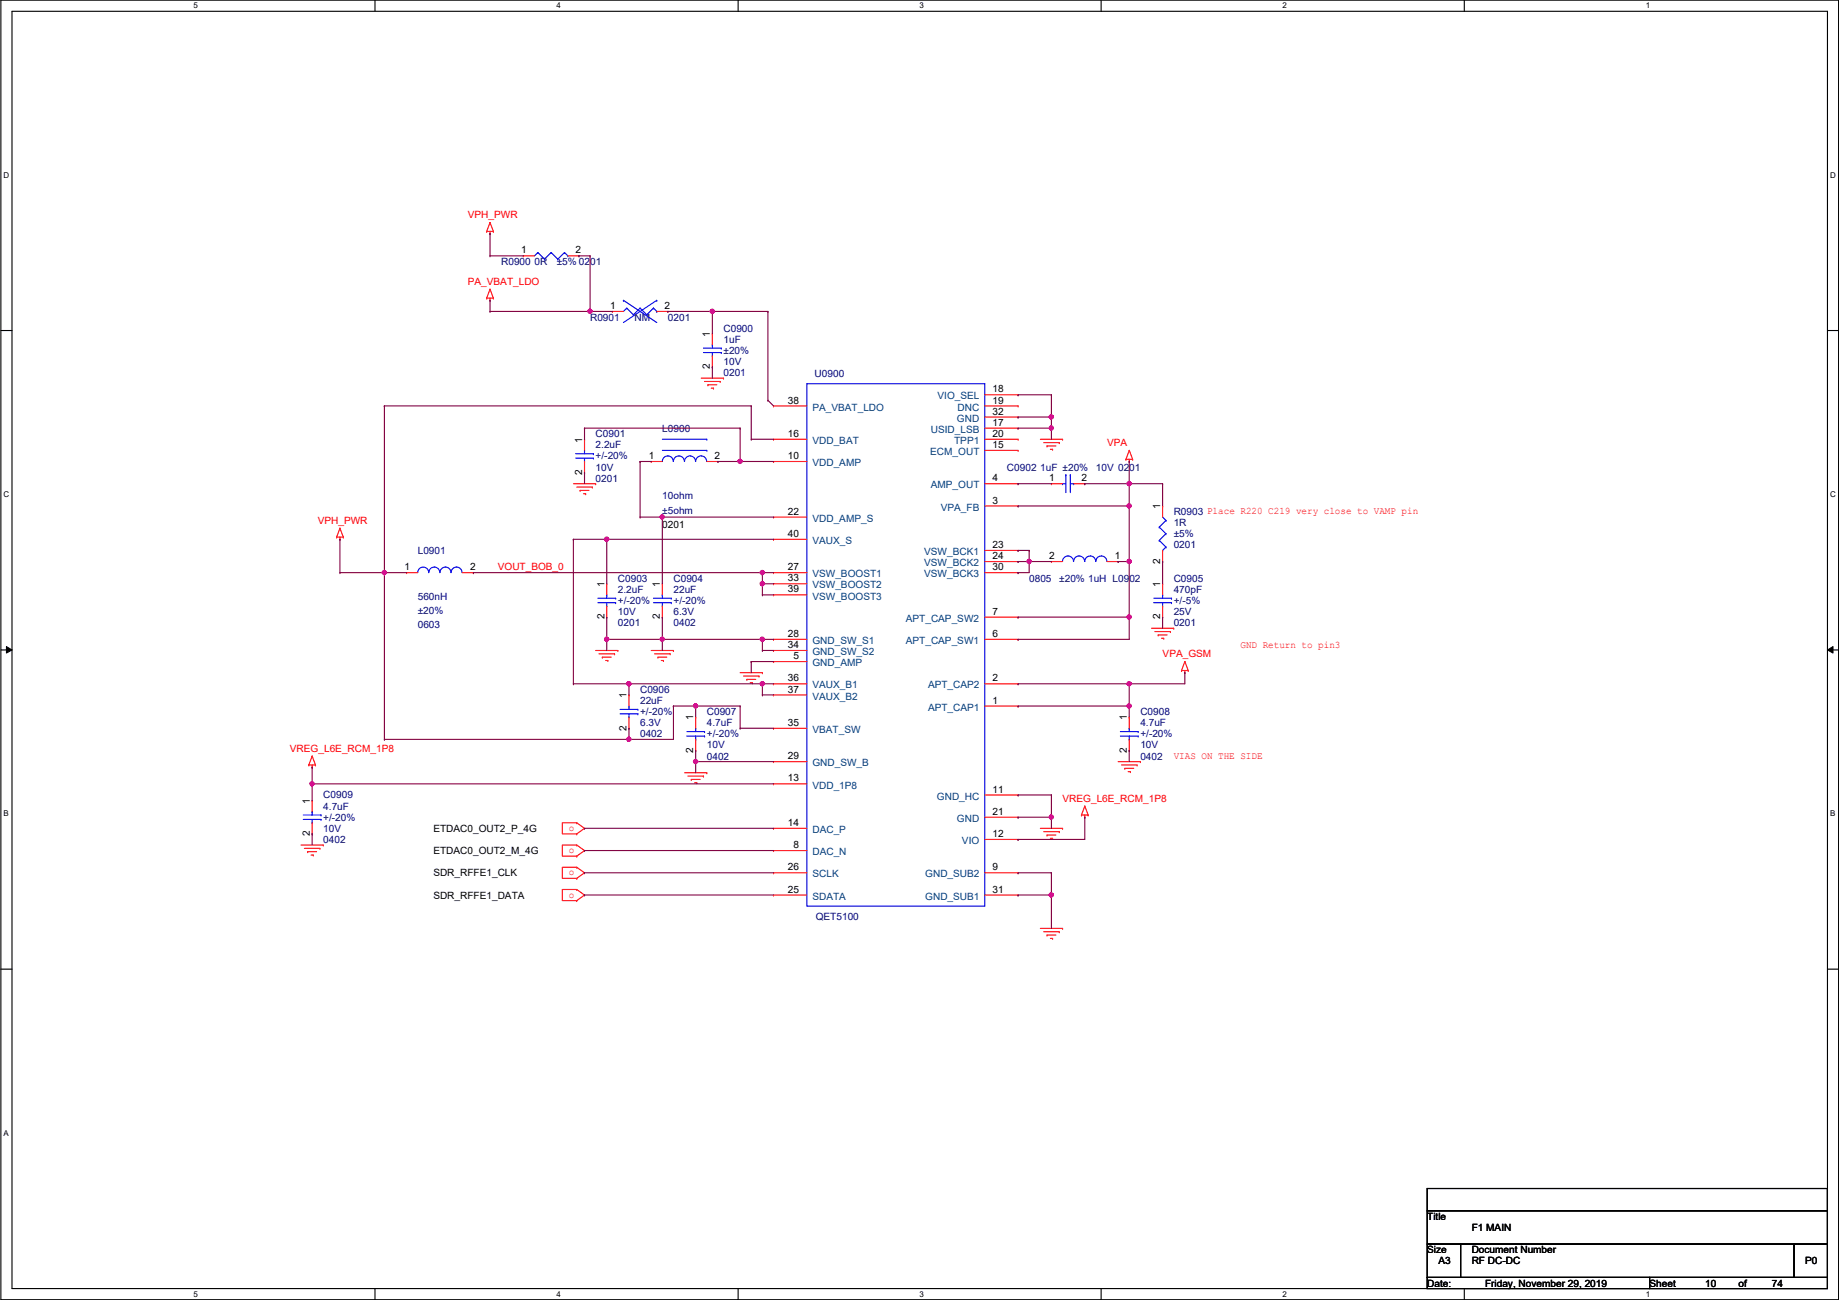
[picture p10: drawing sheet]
<svg xmlns="http://www.w3.org/2000/svg" width="420mm" height="297mm" viewBox="0 0 420 297" stroke-linecap="round" stroke-linejoin="round" font-family="sans-serif">
<path d="M.2 0h419.9v297h-419.9zM2.7 2.6h414.8v291.8h-414.8z" fill="none" stroke="#000" stroke-width=".25"/>
<g fill="#fff">
<path d="M44.2 .3h1v2h-1z"/>
<path d="M44.2 294.7h1v2h-1z"/>
</g>
<path d="M85.7 0v2.6M85.7 294.4v2.6" fill="none" stroke="#000" stroke-width=".25"/>
<g fill="#fff">
<path d="M127.1 .3h1v2h-1z"/>
<path d="M127.1 294.7h1v2h-1z"/>
</g>
<path d="M168.6 0v2.6M168.6 294.4v2.6" fill="none" stroke="#000" stroke-width=".25"/>
<g fill="#fff">
<path d="M210.1 .3h1v2h-1z"/>
<path d="M210.1 294.7h1v2h-1z"/>
</g>
<path d="M251.6 0v2.6M251.6 294.4v2.6" fill="none" stroke="#000" stroke-width=".25"/>
<g fill="#fff">
<path d="M293 .3h1v2h-1z"/>
<path d="M293 294.7h1v2h-1z"/>
</g>
<path d="M334.5 0v2.6M334.5 294.4v2.6" fill="none" stroke="#000" stroke-width=".25"/>
<g fill="#fff">
<path d="M376 .3h1v2h-1z"/>
<path d="M376 294.7h1v2h-1z"/>
<path d="M.8 39h1.3v2h-1.3z"/>
<path d="M418.2 39h1.2v2h-1.2z"/>
<path d="M.8 112h1.3v2h-1.3z"/>
<path d="M418.2 112h1.2v2h-1.2z"/>
</g>
<path d="M.2 75.5h2.5M417.5 75.5h2.6" fill="none" stroke="#000" stroke-width=".25"/>
<g fill="#fff">
<path d="M.8 185h1.2v1.9h-1.2z"/>
<path d="M418.2 185h1.1v1.9h-1.1z"/>
</g>
<path d="M.2 148.5h2.5M417.5 148.5h2.6" fill="none" stroke="#000" stroke-width=".25"/>
<path d="M1.5 147.7l1.2 .8-1.2 .7zM417.5 148.5l1.3-.8v1.5z" fill="#000"/>
<path d="M1.5 147.7l1.2 .8-1.2 .7zM417.5 148.5l1.3-.8v1.5z" fill="none" stroke="#000" stroke-width=".23"/>
<path d="M.8 257.9h1.2v2h-1.2z" fill="#fff"/>
<path d="M.2 221.4h2.5M417.5 221.4h2.6M326.1 271.6h91.4v5h-91.4zM326.1 276.6h91.4v7.7h-91.4zM326.1 284.3h7.6v7.6h-7.6zM326.1 291.9h50.8v2.5h-50.8zM333.7 284.3h76.2v7.6h-76.2zM376.9 291.9h40.6v2.5h-40.6zM409.9 284.3h7.6v7.6h-7.6z" fill="none" stroke="#000" stroke-width=".25"/>
<g fill="none" stroke="#f00" stroke-width=".25">
<path d="M111.2 52.9h.1M111.2 52.9h1.5M112 53.4h.1M112 50.8h.1M112 52.9v.5M112 50.8l.7 2.1M112 50.8l-.8 2.1M112.7 52.9h.1M119.6 58.5h.1M119.6 58.5h2.5M129.7 58.5h2.6M132.3 58.5h.1"/>
<path d="M111.2 68.1h.1M111.2 68.1h1.5M112 68.6h.1M112 66.1h.1M112 68.1v.5M112 66.1l.7 2M112 66.1l-.8 2M112.7 68.1h.1M139.9 71.2h.1M139.9 71.2h2.5M150.1 71.2h2.5M152.6 71.2h.1"/>
<path d="M162.8 76.2h.1M162.8 76.2v2.6M160.2 86.4h5.1M161 87.2h3.5M161.7 87.9h.1M161.7 87.9h2.1M162.5 88.7h.5M162.8 83.9h.1M162.8 81.3v2.6M163 88.7h.1M164.5 87.2h.1M165.3 86.4h.1"/>
<path d="M176.7 92.8h.1M176.7 92.8h7.6M225 95.3h7.6M225 92.8h7.6M225 90.2h7.6M225 97.8h7.6M232.6 95.3h.1M232.6 92.8h.1M232.6 90.2h.1M232.6 97.8h.1M131 110.5h5.1M131.8 111.3h3.5"/>
<path d="M132.5 112.1h.1M132.5 112.1h2.1M133.3 112.8h.5M133.5 108h.1M133.5 105.4v2.6M133.5 100.4h.1M133.5 100.4v2.5M133.8 112.8h.1M135.3 111.3h.1M136.1 110.5h.1M148.8 105.4h.1M148.8 105.4h2.5"/>
<path d="M161.5 105.4h2.5M164 105.4h.1M176.7 118.1h.1M176.7 118.1h7.6M176.7 105.5h.1M176.7 105.5h7.6M176.7 100.4h.1M176.7 100.4h7.6M225 115.6h7.6M225 110.5h7.6M225 100.4h7.6M225 102.9h7.6"/>
<path d="M232.6 115.6h.1M232.6 110.5h.1M232.6 100.4h.1M232.6 102.9h.1M237.7 100.4h5.1M238.5 101.1h3.5M239.2 101.9h.1M239.2 101.9h2M240 102.7h.5M240.2 110.5h.1M240.2 110.5h2.6M240.5 102.7h.1"/>
<path d="M242 101.1h.1M242.8 100.4h.1M245.3 110.5h2.5M247.8 110.5h.1M257.2 104.9h.1M257.2 104.9h1.6M258 105.5h.1M258 102.9h.1M258 104.9v.6M258 102.9l.8 2M258 102.9l-.8 2M258.8 104.9h.1"/>
<path d="M265.6 115.6h.1M265.6 115.6v2.5M76.9 122.7h.1M76.9 122.7h1.5M77.7 123.2h.1M77.7 120.7h.1M77.7 122.7v.5M77.7 120.7l.7 2M77.7 120.7l-.8 2M78.4 122.7h.1M92.9 130.8h.1M92.9 130.8h2.5"/>
<path d="M105.6 130.8h2.5M108.1 130.8h.1M138.6 138.5v2.5M138.6 133.4h.1M138.6 133.4v2.5M151.3 138.5v2.5M151.3 133.4h.1M151.3 133.4v2.5M176.7 135.9h.1M176.7 135.9h7.6M176.7 123.2h.1M176.7 123.2h7.6"/>
<path d="M176.7 133.4h.1M176.7 133.4h7.6M176.7 130.8h.1M176.7 130.8h7.6M225 125.8h7.6M225 130.8h7.6M225 128.3h7.6M232.6 125.8h.1M232.6 130.8h.1M232.6 128.3h.1M240.2 128.3h.1M240.2 128.3h2.6"/>
<path d="M252.9 128.3h2.6M255.5 128.3h.1M265.6 128.3h.1M265.6 125.8v2.5M265.6 138.5v2.5M265.6 133.4h.1M265.6 133.4v2.5M136.1 148.6h5.1M136.9 149.4h3.5M137.6 150.2h.1M137.6 150.2h2M138.4 150.9h.5"/>
<path d="M138.6 141h.1M138.9 150.9h.1M140.4 149.4h.1M141.2 148.6h.1M143.7 158.8h.1M143.7 158.8v2.5M148.8 148.6h5.1M149.6 149.4h3.5M150.3 150.2h.1M150.3 150.2h2M151.1 150.9h.5M151.3 141h.1"/>
<path d="M151.6 150.9h.1M153.1 149.4h.1M153.9 148.6h.1M169.1 153.7h5.1M169.9 154.5h3.5M170.6 155.2h.1M170.6 155.2h2.1M171.4 156h.5M171.9 156h.1M173.4 154.5h.1M174.2 153.7h.1M176.7 146.1h.1"/>
<path d="M176.7 146.1h7.6M176.7 158.8h.1M176.7 158.8h7.6M176.7 148.6h.1M176.7 148.6h7.6M176.7 151.2h.1M176.7 151.2h7.6M176.7 156.2h.1M176.7 156.2h7.6M225 141h7.6M225 146.1h7.6M225 156.2h7.6"/>
<path d="M232.6 141h.1M232.6 146.1h.1M232.6 156.2h.1M263.1 143.6h5.1M263.8 144.3h3.6M264.6 145.1h.1M264.6 145.1h2M265.4 145.8h.5M265.6 141h.1M265.9 145.8h.1M267.4 144.3h.1M268.2 143.6h.1"/>
<path d="M269.9 153.2h.1M269.9 153.2h1.6M270.7 153.7h.1M270.7 151.2h.1M270.7 153.2v.5M270.7 151.2l.8 2M270.7 151.2l-.8 2M271.5 153.2h.1M70.6 174.8h.1M70.6 174.8h1.5M71.3 175.3h.1M71.3 172.8h.1"/>
<path d="M71.3 174.8v.5M71.3 172.8l.8 2M71.3 172.8l-.7 2M72.1 174.8h.1M143.7 166.4h.1M143.7 163.9v2.5M156.4 176.6h5.1M157.2 177.3h3.5M157.9 178.1h.1M157.9 178.1h2.1M158.7 178.9h.5M158.9 171.5h.1"/>
<path d="M158.9 168.9v2.6M158.9 163.9h.1M158.9 163.9v2.5M159.2 178.9h.1M160.7 177.3h.1M161.5 176.6h.1M176.7 166.4h.1M176.7 166.4h7.6M176.7 174h.1M176.7 174h7.6M176.7 179.1h.1M176.7 179.1h7.6"/>
<path d="M225 161.3h7.6M232.6 161.3h.1M255.5 174h5M256.2 174.8h3.6M257 175.6h.1M257 175.6h2M257.8 176.3h.5M258 171.5h.1M258 168.9v2.6M258 163.9h.1M258 163.9v2.5M258.3 176.3h.1"/>
<path d="M259.8 174.8h.1M260.5 174h.1M68.8 193.1h5.1M69.5 193.8h3.6M70.3 194.6h.1M70.3 194.6h2M71.1 195.4h.5M71.3 190.5h.1M71.3 188v2.5M71.3 182.9h.1M71.3 182.9v2.6M71.6 195.4h.1"/>
<path d="M73.1 193.8h.1M73.9 193.1h.1M131.8 198.2h.1M131.8 198.2h-3.3v2.5h3.3M131.8 198.2l1.7 1.2-1.7 1.3M131.8 193.1h.1M131.8 195.6h.1M131.8 193.1h-3.3v2.5h3.3M131.8 193.1l1.7 1.3-1.7 1.2M131.8 188h.1M131.8 190.5h.1M131.8 188h-3.3v2.5h3.3"/>
<path d="M131.8 188l1.7 1.3-1.7 1.2M176.7 189.3h.1M176.7 189.3h7.6M176.7 194.3h.1M176.7 194.3h7.6M176.7 199.4h.1M176.7 199.4h7.6M225 199.4h7.6M225 186.7h7.6M225 191.8h7.6M225 181.6h7.6M232.6 199.4h.1"/>
<path d="M232.6 186.7h.1M232.6 191.8h.1M232.6 181.6h.1M237.7 189.3h5.1M238.4 190h3.6M239.2 190.8h.1M239.2 190.8h2M240 191.6h.5M240.5 191.6h.1M242 190h.1M242.8 189.3h.1M247.1 186.2h.1"/>
<path d="M247.1 186.2h1.5M247.8 186.7h.1M247.8 184.2h.1M247.8 186.2v.5M247.8 184.2l.8 2M247.8 184.2l-.7 2M248.6 186.2h.1M131.8 203.2h.1M131.8 205.8h.1M131.8 203.2h-3.3v2.6h3.3M131.8 203.2l1.7 1.3-1.7 1.3M131.8 200.7h.1"/>
<path d="M176.7 204.5h.1M176.7 204.5h7.6M225 204.5h7.6M232.6 204.5h.1M237.7 212.1h5.1M238.4 212.9h3.6M239.2 213.7h.1M239.2 213.7h2M240 214.4h.5M240.5 214.4h.1M242 212.9h.1M242.8 212.1h.1"/>
</g>
<g fill="none" stroke="#00f" stroke-width=".25">
<path d="M122.9 57.7h.1M122.9 57.7l-.8 .8M122.9 57.7l1.5 1.5M124.4 59.2h.1M125.9 57.7h.1M125.9 57.7l-1.5 1.5M125.9 57.7l1.5 1.5M127.4 59.2h.1M129 57.7h.1M129 57.7l-1.6 1.5M129 57.7l.7 .8M129.7 58.5h.1"/>
<path d="M142.4 68.6h.1M142.4 68.6l7.7 5.1M143.2 70.4h.1M143.2 70.4l-.8 .8M143.2 70.4l1.5 1.5M144.7 71.9h.1M146.2 70.4h.1M146.2 70.4l-1.5 1.5M146.2 70.4l1.6 1.5M147.8 71.9h.1M149.3 70.4h.1M149.3 70.4l-1.5 1.5"/>
<path d="M149.3 70.4l.8 .8M150.1 71.2h.1M150.1 68.6h.1M150.1 68.6l-7.7 5.1M160.7 79.5h4.1M162.8 78.8h.1M162.8 78.8v.7M164.8 79.5h.1M160.7 80.6h4.1M162.8 81.3h.1M162.8 80.6v.7M164.8 80.6h.1"/>
<path d="M184.3 87.7h40.7v119.3h-40.7zM131.5 103.7h4.1M131.5 104.7h4.1M133.5 102.9h.1M133.5 105.4h.1M133.5 102.9v.8M133.5 104.7v.7M135.6 103.7h.1M135.6 104.7h.1M151.3 105.4a1.25 1.25 0 0 1 1.3-1.2 1.25 1.25 0 0 1 1.2 1.2M151.3 102.9h10.2M151.3 100.4h10.2"/>
<path d="M153.9 105.4a1.25 1.25 0 0 1 1.2-1.2 1.25 1.25 0 0 1 1.3 1.2 1.27 1.27 0 0 1 1.2-1.2 1.27 1.27 0 0 1 1.3 1.2M158.9 105.4a1.25 1.25 0 0 1 1.3-1.2 1.25 1.25 0 0 1 1.2 1.2M161.5 102.9h.1M161.5 100.4h.1M242.8 110.5h.1M242.8 110.5h.7M243.5 108.5h.1M243.5 108.5v4.1M244.5 108.5h.1M244.5 108.5v4.1M244.5 110.5h.8M245.3 110.5h.1"/>
<path d="M265.6 118.1l.8 .8M266.4 118.9h.1M266.4 118.9l-1.5 1.5M95.4 130.8a1.25 1.25 0 0 1 1.3-1.2 1.25 1.25 0 0 1 1.2 1.2M98 130.8a1.25 1.25 0 0 1 1.2-1.2 1.25 1.25 0 0 1 1.3 1.2M100.5 130.8a1.25 1.25 0 0 1 1.3-1.2 1.25 1.25 0 0 1 1.2 1.2 1.27 1.27 0 0 1 1.3-1.2 1.27 1.27 0 0 1 1.3 1.2M136.6 136.7h4.1M136.6 137.7h4.1M138.6 135.9h.1M138.6 138.5h.1M138.6 135.9v.8M138.6 137.7v.8"/>
<path d="M140.7 136.7h.1M140.7 137.7h.1M149.3 136.7h4.1M149.3 137.7h4.1M151.3 135.9h.1M151.3 138.5h.1M151.3 135.9v.8M151.3 137.7v.8M153.4 136.7h.1M153.4 137.7h.1M242.8 128.3a1.25 1.25 0 0 1 1.2-1.3 1.25 1.25 0 0 1 1.3 1.3M245.3 128.3a1.25 1.25 0 0 1 1.2-1.3 1.25 1.25 0 0 1 1.3 1.3"/>
<path d="M247.8 128.3a1.25 1.25 0 0 1 1.3-1.3 1.25 1.25 0 0 1 1.2 1.3M250.4 128.3a1.25 1.25 0 0 1 1.2-1.3 1.25 1.25 0 0 1 1.3 1.3M263.6 136.7h4.1M263.6 137.7h4.1M264.9 120.4h.1M264.9 123.5h.1M264.9 120.4l1.5 1.6M264.9 123.5l1.5 1.5M265.6 125.8h.1M265.6 135.9h.1M265.6 138.5h.1M265.6 135.9v.8"/>
<path d="M265.6 137.7v.8M266.4 122h.1M266.4 125h.1M266.4 122l-1.5 1.5M266.4 125l-.8 .8M267.7 136.7h.1M267.7 137.7h.1M141.7 162.1h4M141.7 163.1h4M143.7 161.3h.1M143.7 163.9h.1M143.7 161.3v.8"/>
<path d="M143.7 163.1v.8M145.7 162.1h.1M145.7 163.1h.1M156.9 167.2h4.1M156.9 168.2h4.1M158.9 166.4h.1M158.9 168.9h.1M158.9 166.4v.8M158.9 168.2v.7M161 167.2h.1M161 168.2h.1M256 167.2h4"/>
<path d="M256 168.2h4M258 166.4h.1M258 168.9h.1M258 166.4v.8M258 168.2v.7M260 167.2h.1M260 168.2h.1M69.3 186.2h4M69.3 187.2h4M71.3 185.5h.1M71.3 188h.1M71.3 185.5v.7"/>
<path d="M71.3 187.2v.8M73.3 186.2h.1M73.3 187.2h.1"/>
</g>
<path d="M112 53.4h.1M112 58.5h.1M112 53.4v5.1M112 58.5h7.6M132.3 58.5h.1M132.3 58.5h2.5M134.8 58.5h.1M134.8 58.5v12.7h-22.8M112 68.6h.1M112 71.2h.1M112 68.6v2.6" fill="none" stroke="#800040" stroke-width=".25"/>
<circle cx="134.8" cy="71.1" r=".49" fill="#f0f"/>
<circle cx="134.8" cy="71.1" r=".49" fill="none" stroke="#f0f" stroke-width=".25"/>
<path d="M134.8 71.2h.1M134.8 71.2h5.1M152.6 71.2h.1M152.6 71.2h10.2" fill="none" stroke="#800040" stroke-width=".25"/>
<circle cx="162.7" cy="71.1" r=".49" fill="#f0f"/>
<circle cx="162.7" cy="71.1" r=".49" fill="none" stroke="#f0f" stroke-width=".25"/>
<path d="M162.8 71.2h.1M162.8 71.2h12.7M162.8 71.2v5M175.5 71.2h.1M175.5 71.2v20.3M162.8 83.9h.1M162.8 83.9v2.5M232.6 90.2h.1M232.6 90.2h7.6M240.2 90.2h.1M240.2 90.2v5.1" fill="none" stroke="#800040" stroke-width=".25"/>
<circle cx="240.2" cy="95.3" r=".49" fill="#f0f"/>
<circle cx="240.2" cy="95.3" r=".49" fill="none" stroke="#f0f" stroke-width=".25"/>
<g fill="none" stroke="#800040" stroke-width=".25">
<path d="M87.8 92.7h.1M87.8 92.7h83.8M87.8 92.7v38.1M133.5 97.8h.1M133.5 97.8v2.6M133.5 97.8h35.6M169.1 97.8h.1M169.1 97.8v7.6M171.6 92.7h.1M171.6 92.7v7.7M175.5 91.5h.1M175.5 91.5l1.2 1.2"/>
<path d="M232.6 95.3h.1M232.6 95.3h7.6M240.2 95.3h.1M240.2 95.3v2.5"/>
</g>
<circle cx="169.1" cy="105.4" r=".49" fill="#f0f"/>
<circle cx="169.1" cy="105.4" r=".49" fill="none" stroke="#f0f" stroke-width=".25"/>
<path d="M232.6 97.8h.1M232.6 97.8h7.6" fill="none" stroke="#800040" stroke-width=".25"/>
<circle cx="240.2" cy="97.8" r=".49" fill="#f0f"/>
<circle cx="240.2" cy="97.8" r=".49" fill="none" stroke="#f0f" stroke-width=".25"/>
<g fill="none" stroke="#800040" stroke-width=".25">
<path d="M240.2 97.8h.1M240.2 97.8v2.6M133.5 108h.1M133.5 108v2.5M146.2 105.4h.1M146.2 105.4h2.6M146.2 105.4v12.7M164 105.4h.1M164 105.4h12.7M169.1 105.4h.1M171.6 100.4h.1M171.6 100.4h5.1"/>
<path d="M232.6 110.5h.1M232.6 110.5h7.6M247.8 110.5h.1M247.8 110.5h10.2M258 105.4h.1M258 110.5h.1M258 105.4v10.2"/>
</g>
<circle cx="258" cy="115.6" r=".49" fill="#f0f"/>
<circle cx="258" cy="115.6" r=".49" fill="none" stroke="#f0f" stroke-width=".25"/>
<path d="M258 110.5h.1M258 110.5h7.6" fill="none" stroke="#800040" stroke-width=".25"/>
<circle cx="258" cy="110.5" r=".49" fill="#f0f"/>
<circle cx="258" cy="110.5" r=".49" fill="none" stroke="#f0f" stroke-width=".25"/>
<path d="M146.2 118.1h.1M146.2 118.1h30.5M151.3 118.1h.1M151.3 118.1v15.3M232.6 115.6h.1M232.6 115.6h25.4M258 115.6h.1M258 115.6v12.7M265.6 110.5h.1M265.6 110.5v5.1" fill="none" stroke="#800040" stroke-width=".25"/>
<circle cx="151.3" cy="118.1" r=".49" fill="#f0f"/>
<circle cx="151.3" cy="118.1" r=".49" fill="none" stroke="#f0f" stroke-width=".25"/>
<path d="M77.7 123.2h.1M77.7 123.2v7.6M131 123.2h.1M131 123.2h45.7M131 123.2v33M138.6 123.2h.1M138.6 123.2v10.2" fill="none" stroke="#800040" stroke-width=".25"/>
<circle cx="138.6" cy="123.2" r=".49" fill="#f0f"/>
<circle cx="138.6" cy="123.2" r=".49" fill="none" stroke="#f0f" stroke-width=".25"/>
<path d="M232.6 125.8h.1M232.6 128.3h.1M232.6 125.8h2.5M232.6 128.3h7.6M235.1 125.8h.1M235.1 128.3h.1M235.1 125.8v2.5" fill="none" stroke="#800040" stroke-width=".25"/>
<circle cx="235.1" cy="128.3" r=".49" fill="#f0f"/>
<circle cx="235.1" cy="128.3" r=".49" fill="none" stroke="#f0f" stroke-width=".25"/>
<path d="M235.1 128.3h.1M235.1 128.3v2.5M255.5 128.3h.1M255.5 128.3h2.5M258 128.3h.1M258 128.3v12.7" fill="none" stroke="#800040" stroke-width=".25"/>
<circle cx="258" cy="141" r=".49" fill="#f0f"/>
<circle cx="258" cy="141" r=".49" fill="none" stroke="#f0f" stroke-width=".25"/>
<circle cx="258" cy="128.3" r=".49" fill="#f0f"/>
<circle cx="258" cy="128.3" r=".49" fill="none" stroke="#f0f" stroke-width=".25"/>
<path d="M77.7 130.8h.1M77.7 130.8h10.1M87.8 130.8h.1M87.8 130.8v38.1M265.6 128.3h.1M265.6 128.3v5.1" fill="none" stroke="#800040" stroke-width=".25"/>
<circle cx="87.8" cy="130.8" r=".49" fill="#f0f"/>
<circle cx="87.8" cy="130.8" r=".49" fill="none" stroke="#f0f" stroke-width=".25"/>
<path d="M87.8 130.8h.1M87.8 130.8h5.1M108.1 130.8h.1M108.1 130.8h66.1" fill="none" stroke="#800040" stroke-width=".25"/>
<circle cx="174.2" cy="130.8" r=".49" fill="#f0f"/>
<circle cx="174.2" cy="130.8" r=".49" fill="none" stroke="#f0f" stroke-width=".25"/>
<path d="M174.2 130.8h.1M174.2 130.8v2.6" fill="none" stroke="#800040" stroke-width=".25"/>
<circle cx="174.2" cy="133.4" r=".49" fill="#f0f"/>
<circle cx="174.2" cy="133.4" r=".49" fill="none" stroke="#f0f" stroke-width=".25"/>
<path d="M174.2 130.8h.1M174.2 133.4h.1M174.2 135.9h.1M174.2 130.8h2.5M174.2 133.4v2.5M174.2 133.4h2.5M174.2 135.9h2.5M232.6 130.8h.1M232.6 130.8h2.5M138.6 141h.1M138.6 141v5.1" fill="none" stroke="#800040" stroke-width=".25"/>
<circle cx="138.6" cy="146.1" r=".49" fill="#f0f"/>
<circle cx="138.6" cy="146.1" r=".49" fill="none" stroke="#f0f" stroke-width=".25"/>
<path d="M138.6 146.1h.1M138.6 146.1v2.5M138.6 146.1h35.6M151.3 141h.1M151.3 146.1h.1M151.3 141v5.1M232.6 141h.1M232.6 141h25.4M258 141h.1M258 141v5.1M265.6 141h.1M265.6 141v2.5" fill="none" stroke="#800040" stroke-width=".25"/>
<circle cx="174.2" cy="146.1" r=".49" fill="#f0f"/>
<circle cx="174.2" cy="146.1" r=".49" fill="none" stroke="#f0f" stroke-width=".25"/>
<circle cx="151.3" cy="146.1" r=".49" fill="#f0f"/>
<circle cx="151.3" cy="146.1" r=".49" fill="none" stroke="#f0f" stroke-width=".25"/>
<g fill="none" stroke="#800040" stroke-width=".25">
<path d="M131 156.2h.1M131 156.2h43.2M143.7 156.2h.1M151.3 146.1h.1M151.3 146.1v2.5M171.6 151.2h.1M171.6 151.2v2.5M171.6 151.2h5.1M174.2 146.1h.1M174.2 148.6h.1M174.2 146.1v2.5M174.2 146.1h2.5"/>
<path d="M174.2 148.6h2.5M232.6 146.1h.1M232.6 146.1h25.4M270.7 153.7h.1M270.7 153.7v2.5"/>
</g>
<circle cx="174.2" cy="156.2" r=".49" fill="#f0f"/>
<circle cx="174.2" cy="156.2" r=".49" fill="none" stroke="#f0f" stroke-width=".25"/>
<circle cx="143.7" cy="156.2" r=".49" fill="#f0f"/>
<circle cx="143.7" cy="156.2" r=".49" fill="none" stroke="#f0f" stroke-width=".25"/>
<path d="M143.7 156.2h.1M143.7 156.2v2.6M174.2 156.2h.1M174.2 156.2v2.6M174.2 156.2h2.5M232.6 156.2h.1M232.6 156.2h38.1M258 156.2h.1" fill="none" stroke="#800040" stroke-width=".25"/>
<circle cx="258" cy="156.2" r=".49" fill="#f0f"/>
<circle cx="258" cy="156.2" r=".49" fill="none" stroke="#f0f" stroke-width=".25"/>
<path d="M174.2 158.8h.1M174.2 158.8h2.5M258 156.2h.1M258 156.2v5.1M153.9 161.3h.1M153.9 161.3v7.6M153.9 161.3h15.2M158.9 161.3h.1M158.9 161.3v2.6" fill="none" stroke="#800040" stroke-width=".25"/>
<circle cx="158.9" cy="161.3" r=".49" fill="#f0f"/>
<circle cx="158.9" cy="161.3" r=".49" fill="none" stroke="#f0f" stroke-width=".25"/>
<path d="M169.1 161.3h.1M169.1 161.3v5.1M232.6 161.3h.1M232.6 161.3h25.4" fill="none" stroke="#800040" stroke-width=".25"/>
<circle cx="258" cy="161.3" r=".49" fill="#f0f"/>
<circle cx="258" cy="161.3" r=".49" fill="none" stroke="#f0f" stroke-width=".25"/>
<path d="M87.8 168.9h.1M143.7 166.4h.1M143.7 166.4v2.5h-55.9M169.1 166.4h.1M169.1 166.4h7.6M258 161.3h.1M258 161.3v2.6" fill="none" stroke="#800040" stroke-width=".25"/>
<circle cx="143.7" cy="168.9" r=".49" fill="#f0f"/>
<circle cx="143.7" cy="168.9" r=".49" fill="none" stroke="#f0f" stroke-width=".25"/>
<path d="M71.3 175.3h.1M71.3 175.3v3.8M143.7 168.9h.1M143.7 168.9h10.2M158.9 171.5h.1M158.9 174h.1M158.9 171.5v2.5M158.9 174h17.8M258 171.5h.1M258 171.5v2.5" fill="none" stroke="#800040" stroke-width=".25"/>
<circle cx="158.9" cy="174" r=".49" fill="#f0f"/>
<circle cx="158.9" cy="174" r=".49" fill="none" stroke="#f0f" stroke-width=".25"/>
<path d="M71.3 179.1h.1M71.3 179.1v3.8M158.9 174h.1M158.9 174v2.6M232.6 181.6h.1M232.6 186.7h.1M232.6 181.6h7.6M232.6 186.7h7.6M240.2 181.6h.1M240.2 186.7h.1M240.2 181.6v7.7" fill="none" stroke="#800040" stroke-width=".25"/>
<circle cx="240.2" cy="186.7" r=".49" fill="#f0f"/>
<circle cx="240.2" cy="186.7" r=".49" fill="none" stroke="#f0f" stroke-width=".25"/>
<g fill="none" stroke="#800040" stroke-width=".25">
<path d="M71.3 190.5h.1M71.3 190.5v2.6M133.5 189.3h.1M133.5 194.3h.1M133.5 199.4h.1M133.5 189.3h43.2M133.5 194.3h43.2M133.5 199.4h43.2M232.6 191.8h.1M232.6 199.4h.1M232.6 199.4h7.6M240.2 199.4h.1"/>
<path d="M240.2 199.4v5.1h-7.6M247.8 186.7h.1M247.8 186.7v5.1h-15.2M133.5 204.5h.1M133.5 204.5h43.2M232.6 204.5h.1"/>
</g>
<circle cx="240.2" cy="204.5" r=".49" fill="#f0f"/>
<circle cx="240.2" cy="204.5" r=".49" fill="none" stroke="#f0f" stroke-width=".25"/>
<path d="M71.3 179.1h.1M71.3 179.1h105.4M240.2 204.5h.1M240.2 204.5v7.6" fill="none" stroke="#800040" stroke-width=".25"/>
<circle cx="71.3" cy="179.1" r=".49" fill="#f0f"/>
<circle cx="71.3" cy="179.1" r=".49" fill="none" stroke="#f0f" stroke-width=".25"/>
<circle cx="134.8" cy="71.1" r=".49" fill="#f0f"/>
<circle cx="134.8" cy="71.1" r=".49" fill="none" stroke="#f0f" stroke-width=".25"/>
<circle cx="162.7" cy="71.1" r=".49" fill="#f0f"/>
<circle cx="162.7" cy="71.1" r=".49" fill="none" stroke="#f0f" stroke-width=".25"/>
<circle cx="240.2" cy="95.3" r=".49" fill="#f0f"/>
<circle cx="240.2" cy="95.3" r=".49" fill="none" stroke="#f0f" stroke-width=".25"/>
<circle cx="169.1" cy="105.4" r=".49" fill="#f0f"/>
<circle cx="169.1" cy="105.4" r=".49" fill="none" stroke="#f0f" stroke-width=".25"/>
<circle cx="240.2" cy="97.8" r=".49" fill="#f0f"/>
<circle cx="240.2" cy="97.8" r=".49" fill="none" stroke="#f0f" stroke-width=".25"/>
<circle cx="258" cy="115.6" r=".49" fill="#f0f"/>
<circle cx="258" cy="115.6" r=".49" fill="none" stroke="#f0f" stroke-width=".25"/>
<circle cx="258" cy="110.5" r=".49" fill="#f0f"/>
<circle cx="258" cy="110.5" r=".49" fill="none" stroke="#f0f" stroke-width=".25"/>
<circle cx="151.3" cy="118.1" r=".49" fill="#f0f"/>
<circle cx="151.3" cy="118.1" r=".49" fill="none" stroke="#f0f" stroke-width=".25"/>
<circle cx="138.6" cy="123.2" r=".49" fill="#f0f"/>
<circle cx="138.6" cy="123.2" r=".49" fill="none" stroke="#f0f" stroke-width=".25"/>
<circle cx="235.1" cy="128.3" r=".49" fill="#f0f"/>
<circle cx="235.1" cy="128.3" r=".49" fill="none" stroke="#f0f" stroke-width=".25"/>
<circle cx="258" cy="141" r=".49" fill="#f0f"/>
<circle cx="258" cy="141" r=".49" fill="none" stroke="#f0f" stroke-width=".25"/>
<circle cx="258" cy="128.3" r=".49" fill="#f0f"/>
<circle cx="258" cy="128.3" r=".49" fill="none" stroke="#f0f" stroke-width=".25"/>
<circle cx="87.8" cy="130.8" r=".49" fill="#f0f"/>
<circle cx="87.8" cy="130.8" r=".49" fill="none" stroke="#f0f" stroke-width=".25"/>
<circle cx="174.2" cy="130.8" r=".49" fill="#f0f"/>
<circle cx="174.2" cy="130.8" r=".49" fill="none" stroke="#f0f" stroke-width=".25"/>
<circle cx="174.2" cy="133.4" r=".49" fill="#f0f"/>
<circle cx="174.2" cy="133.4" r=".49" fill="none" stroke="#f0f" stroke-width=".25"/>
<circle cx="138.6" cy="146.1" r=".49" fill="#f0f"/>
<circle cx="138.6" cy="146.1" r=".49" fill="none" stroke="#f0f" stroke-width=".25"/>
<circle cx="174.2" cy="146.1" r=".49" fill="#f0f"/>
<circle cx="174.2" cy="146.1" r=".49" fill="none" stroke="#f0f" stroke-width=".25"/>
<circle cx="151.3" cy="146.1" r=".49" fill="#f0f"/>
<circle cx="151.3" cy="146.1" r=".49" fill="none" stroke="#f0f" stroke-width=".25"/>
<circle cx="174.2" cy="156.2" r=".49" fill="#f0f"/>
<circle cx="174.2" cy="156.2" r=".49" fill="none" stroke="#f0f" stroke-width=".25"/>
<circle cx="143.7" cy="156.2" r=".49" fill="#f0f"/>
<circle cx="143.7" cy="156.2" r=".49" fill="none" stroke="#f0f" stroke-width=".25"/>
<circle cx="258" cy="156.2" r=".49" fill="#f0f"/>
<circle cx="258" cy="156.2" r=".49" fill="none" stroke="#f0f" stroke-width=".25"/>
<circle cx="158.9" cy="161.3" r=".49" fill="#f0f"/>
<circle cx="158.9" cy="161.3" r=".49" fill="none" stroke="#f0f" stroke-width=".25"/>
<circle cx="258" cy="161.3" r=".49" fill="#f0f"/>
<circle cx="258" cy="161.3" r=".49" fill="none" stroke="#f0f" stroke-width=".25"/>
<circle cx="143.7" cy="168.9" r=".49" fill="#f0f"/>
<circle cx="143.7" cy="168.9" r=".49" fill="none" stroke="#f0f" stroke-width=".25"/>
<circle cx="158.9" cy="174" r=".49" fill="#f0f"/>
<circle cx="158.9" cy="174" r=".49" fill="none" stroke="#f0f" stroke-width=".25"/>
<circle cx="240.2" cy="186.7" r=".49" fill="#f0f"/>
<circle cx="240.2" cy="186.7" r=".49" fill="none" stroke="#f0f" stroke-width=".25"/>
<circle cx="240.2" cy="204.5" r=".49" fill="#f0f"/>
<circle cx="240.2" cy="204.5" r=".49" fill="none" stroke="#f0f" stroke-width=".25"/>
<circle cx="71.3" cy="179.1" r=".49" fill="#f0f"/>
<circle cx="71.3" cy="179.1" r=".49" fill="none" stroke="#f0f" stroke-width=".25"/>
<g font-size="2.3" fill="#f00">
<text x="106.9" y="49.9">VPH_PWR</text>
<text x="106.9" y="65.1">PA_VBAT_LDO</text>
<text x="252.9" y="101.9">VPA</text>
<text x="72.6" y="119.7">VPH_PWR</text>
<text x="113.7" y="130.1">VOUT_BOB_0</text>
<text x="283.4" y="148">GND Return to pin3</text>
<text x="265.6" y="150.2">VPA_GSM</text>
<text x="66.2" y="171.8">VREG_L6E_RCM_1P8</text>
<text x="268.2" y="173.4">VIAS ON THE SIDE</text>
<text x="242.8" y="183.2">VREG_L6E_RCM_1P8</text>
<text x="130" y="189.9">o</text>
<text x="130" y="194.9">o</text>
<text x="130" y="200">o</text>
<text x="130" y="205.1">o</text>
</g>
<g font-size="2.3">
<text x="119.1" y="57.9">1</text>
<text x="131.5" y="57.9">2</text>
<text x="139.4" y="70.6">1</text>
<text x="151.8" y="70.6">2</text>
<text x="162.2" y="77" transform="rotate(-90 162.2 77)">1</text>
<text x="162.2" y="84.4" transform="rotate(-90 162.2 84.4)">2</text>
<text x="226.8" y="89.7">18</text>
<text x="180" y="92.2">38</text>
<text x="226.8" y="94.7">32</text>
<text x="226.8" y="92.2">19</text>
<text x="133" y="101.1" transform="rotate(-90 133 101.1)">1</text>
<text x="180" y="99.8">16</text>
<text x="226.8" y="99.8">20</text>
<text x="226.8" y="97.3">17</text>
<text x="148.3" y="104.9">1</text>
<text x="163.3" y="104.9">2</text>
<text x="180" y="104.9">10</text>
<text x="226.8" y="102.4">15</text>
<text x="133" y="108.5" transform="rotate(-90 133 108.5)">2</text>
<text x="226.8" y="110">4</text>
<text x="239.7" y="110">1</text>
<text x="247.1" y="110">2</text>
<text x="180" y="117.6">22</text>
<text x="226.8" y="115.1">3</text>
<text x="265.1" y="116.4" transform="rotate(-90 265.1 116.4)">1</text>
<text x="151.3" y="120.7">0201</text>
<text x="180" y="122.7">40</text>
<text x="226.8" y="125.2">23</text>
<text x="92.4" y="130.3">1</text>
<text x="107.4" y="130.3">2</text>
<text x="180" y="130.3">27</text>
<text x="226.8" y="130.3">30</text>
<text x="226.8" y="127.8">24</text>
<text x="239.7" y="127.8">2</text>
<text x="254.7" y="127.8">1</text>
<text x="265.1" y="128.8" transform="rotate(-90 265.1 128.8)">2</text>
<text x="138.1" y="134.2" transform="rotate(-90 138.1 134.2)">1</text>
<text x="150.8" y="134.2" transform="rotate(-90 150.8 134.2)">1</text>
<text x="180" y="135.4">39</text>
<text x="180" y="132.8">33</text>
<text x="265.1" y="134.1" transform="rotate(-90 265.1 134.1)">1</text>
<text x="138.1" y="141.5" transform="rotate(-90 138.1 141.5)">2</text>
<text x="150.8" y="141.5" transform="rotate(-90 150.8 141.5)">2</text>
<text x="226.8" y="140.5">7</text>
<text x="265.1" y="141.5" transform="rotate(-90 265.1 141.5)">2</text>
<text x="180" y="145.5">28</text>
<text x="180" y="148.1">34</text>
<text x="226.8" y="145.5">6</text>
<text x="180" y="155.7">36</text>
<text x="181.3" y="150.6">5</text>
<text x="226.8" y="155.7">2</text>
<text x="143.2" y="159.5" transform="rotate(-90 143.2 159.5)">1</text>
<text x="180" y="158.2">37</text>
<text x="226.8" y="160.8">1</text>
<text x="143.2" y="166.9" transform="rotate(-90 143.2 166.9)">2</text>
<text x="158.4" y="164.6" transform="rotate(-90 158.4 164.6)">1</text>
<text x="180" y="165.9">35</text>
<text x="257.4" y="164.6" transform="rotate(-90 257.4 164.6)">1</text>
<text x="158.4" y="172" transform="rotate(-90 158.4 172)">2</text>
<text x="180" y="173.5">29</text>
<text x="257.4" y="172" transform="rotate(-90 257.4 172)">2</text>
<text x="180" y="178.6">13</text>
<text x="70.8" y="183.7" transform="rotate(-90 70.8 183.7)">1</text>
<text x="226.8" y="181.1">11</text>
<text x="70.8" y="191" transform="rotate(-90 70.8 191)">2</text>
<text x="99" y="190.1">ETDAC0_OUT2_P_4G</text>
<text x="180" y="188.7">14</text>
<text x="226.8" y="186.2">21</text>
<text x="226.8" y="191.3">12</text>
<text x="99" y="195.2">ETDAC0_OUT2_M_4G</text>
<text x="181.3" y="193.8">8</text>
<text x="99" y="200.2">SDR_RFFE1_CLK</text>
<text x="180" y="204">25</text>
<text x="180" y="198.9">26</text>
<text x="226.8" y="198.9">9</text>
<text x="226.8" y="204">31</text>
<text x="99" y="205.3">SDR_RFFE1_DATA</text>
<text x="326.1" y="278.7">Title</text>
<text x="336.2" y="281.3">F1 MAIN</text>
<text x="326.1" y="286.3">Size</text>
<text x="336.2" y="286.3">Document Number</text>
<text x="326.1" y="294">Date:</text>
<text x="328.6" y="288.9">A3</text>
<text x="336.2" y="288.9">RF DC-DC</text>
<text x="339.3" y="294">Friday, November 29, 2019</text>
<text x="376.9" y="294">Sheet</text>
<text x="389.6" y="294">10</text>
<text x="397.2" y="294">of</text>
<text x="404.8" y="294">74</text>
<text x="412.4" y="288.9">P0</text>
</g>
<g font-size="2.3" fill="#000080">
<text x="114.5" y="60.5">R0900 0R</text>
<text x="127.2" y="60.5">±5% 0201</text>
<text x="134.8" y="73.2">R0901</text>
<text x="145" y="73.2">NM</text>
<text x="152.6" y="73.2">0201</text>
<text x="165.3" y="75.8">C0900</text>
<text x="165.3" y="78.3">1uF</text>
<text x="165.3" y="83.4">10V</text>
<text x="165.3" y="80.9">±20%</text>
<text x="165.3" y="85.9">0201</text>
<text x="186.1" y="86.2">U0900</text>
<text x="136.1" y="99.9">C0901</text>
<text x="151.3" y="98.6">L0900</text>
<text x="136.1" y="102.4">2.2uF</text>
<text x="136.1" y="107.5">10V</text>
<text x="136.1" y="105">+/-20%</text>
<text x="230.1" y="107.5">C0902 1uF ±20%</text>
<text x="250.4" y="107.5">10V 0201</text>
<text x="136.1" y="110.1">0201</text>
<text x="151.3" y="114.1">10ohm</text>
<text x="151.3" y="117.4">±5ohm</text>
<text x="268.2" y="117.7">R0903 Place R220 C219 very close to VAMP pin</text>
<text x="268.2" y="120.2">1R</text>
<text x="268.2" y="122.8">±5%</text>
<text x="268.2" y="125.3">0201</text>
<text x="95.4" y="126.6">L0901</text>
<text x="95.4" y="137">560nH</text>
<text x="141.2" y="132.9">C0903</text>
<text x="141.2" y="135.5">2.2uF</text>
<text x="153.9" y="132.9">C0904</text>
<text x="153.9" y="135.5">22uF</text>
<text x="235.1" y="132.9">0805</text>
<text x="242" y="132.9">±20% 1uH L0902</text>
<text x="268.2" y="132.9">C0905</text>
<text x="268.2" y="135.5">470pF</text>
<text x="95.4" y="140.3">±20%</text>
<text x="95.4" y="143.6">0603</text>
<text x="141.2" y="143.1">0201</text>
<text x="141.2" y="140.5">10V</text>
<text x="141.2" y="138">+/-20%</text>
<text x="153.9" y="143.1">0402</text>
<text x="153.9" y="140.5">6.3V</text>
<text x="153.9" y="138">+/-20%</text>
<text x="268.2" y="143.1">0201</text>
<text x="268.2" y="140.5">25V</text>
<text x="268.2" y="138">+/-5%</text>
<text x="146.2" y="158.3">C0906</text>
<text x="146.2" y="160.9">22uF</text>
<text x="146.2" y="165.9">6.3V</text>
<text x="146.2" y="163.4">+/-20%</text>
<text x="161.5" y="163.4">C0907</text>
<text x="161.5" y="165.9">4.7uF</text>
<text x="260.5" y="163.4">C0908</text>
<text x="260.5" y="165.9">4.7uF</text>
<text x="146.2" y="168.5">0402</text>
<text x="161.5" y="173.6">0402</text>
<text x="161.5" y="171">10V</text>
<text x="161.5" y="168.5">+/-20%</text>
<text x="260.5" y="173.6">0402</text>
<text x="260.5" y="171">10V</text>
<text x="260.5" y="168.5">+/-20%</text>
<text x="73.9" y="182.5">C0909</text>
<text x="73.9" y="185">4.7uF</text>
<text x="73.9" y="190.1">10V</text>
<text x="73.9" y="187.5">+/-20%</text>
<text x="73.9" y="192.6">0402</text>
<text x="186.4" y="210.1">QET5100</text>
</g>
<g font-size="2.3" fill="#004080">
<text x="185.6" y="93.8">PA_VBAT_LDO</text>
<text x="214.2" y="91.3">VIO_SEL</text>
<text x="218.8" y="93.8">DNC</text>
<text x="185.6" y="101.4">VDD_BAT</text>
<text x="212.7" y="98.9">USID_LSB</text>
<text x="218" y="101.4">TPP1</text>
<text x="218.6" y="96.3">GND</text>
<text x="185.6" y="106.5">VDD_AMP</text>
<text x="212.5" y="104">ECM_OUT</text>
<text x="212.7" y="111.6">AMP_OUT</text>
<text x="185.6" y="119.2">VDD_AMP_S</text>
<text x="215" y="116.7">VPA_FB</text>
<text x="185.6" y="124.3">VAUX_S</text>
<text x="185.6" y="131.9">VSW_BOOST1</text>
<text x="211.1" y="126.8">VSW_BCK1</text>
<text x="211.1" y="131.9">VSW_BCK3</text>
<text x="211.1" y="129.4">VSW_BCK2</text>
<text x="185.6" y="137">VSW_BOOST3</text>
<text x="185.6" y="134.4">VSW_BOOST2</text>
<text x="207" y="142.1">APT_CAP_SW2</text>
<text x="185.6" y="147.1">GND_SW_S1</text>
<text x="185.6" y="149.7">GND_SW_S2</text>
<text x="207" y="147.1">APT_CAP_SW1</text>
<text x="185.6" y="152.2">GND_AMP</text>
<text x="185.6" y="159.8">VAUX_B2</text>
<text x="185.6" y="157.3">VAUX_B1</text>
<text x="212" y="157.3">APT_CAP2</text>
<text x="185.6" y="167.5">VBAT_SW</text>
<text x="212" y="162.4">APT_CAP1</text>
<text x="185.6" y="175.1">GND_SW_B</text>
<text x="185.6" y="180.2">VDD_1P8</text>
<text x="214.1" y="182.7">GND_HC</text>
<text x="185.6" y="190.3">DAC_P</text>
<text x="218.6" y="187.8">GND</text>
<text x="185.6" y="195.4">DAC_N</text>
<text x="219.8" y="192.9">VIO</text>
<text x="185.6" y="200.5">SCLK</text>
<text x="211.4" y="200.5">GND_SUB2</text>
<text x="185.6" y="205.6">SDATA</text>
<text x="211.4" y="205.6">GND_SUB1</text>
</g>
<g font-size="1.8">
<text x="44.2" y="1.9">5</text>
<text x="127.1" y="1.9">4</text>
<text x="210.1" y="1.9">3</text>
<text x="293" y="1.9">2</text>
<text x="376" y="1.9">1</text>
<text x=".8" y="40.6">D</text>
<text x="418.2" y="40.6">D</text>
<text x=".8" y="113.6">C</text>
<text x="418.2" y="113.6">C</text>
<text x=".8" y="186.6">B</text>
<text x="418.2" y="186.6">B</text>
<text x=".8" y="259.5">A</text>
<text x="44.2" y="296.3">5</text>
<text x="127.1" y="296.3">4</text>
<text x="210.1" y="296.3">3</text>
<text x="293" y="296.3">2</text>
<text x="376" y="296.3">1</text>
</g>
</svg>
